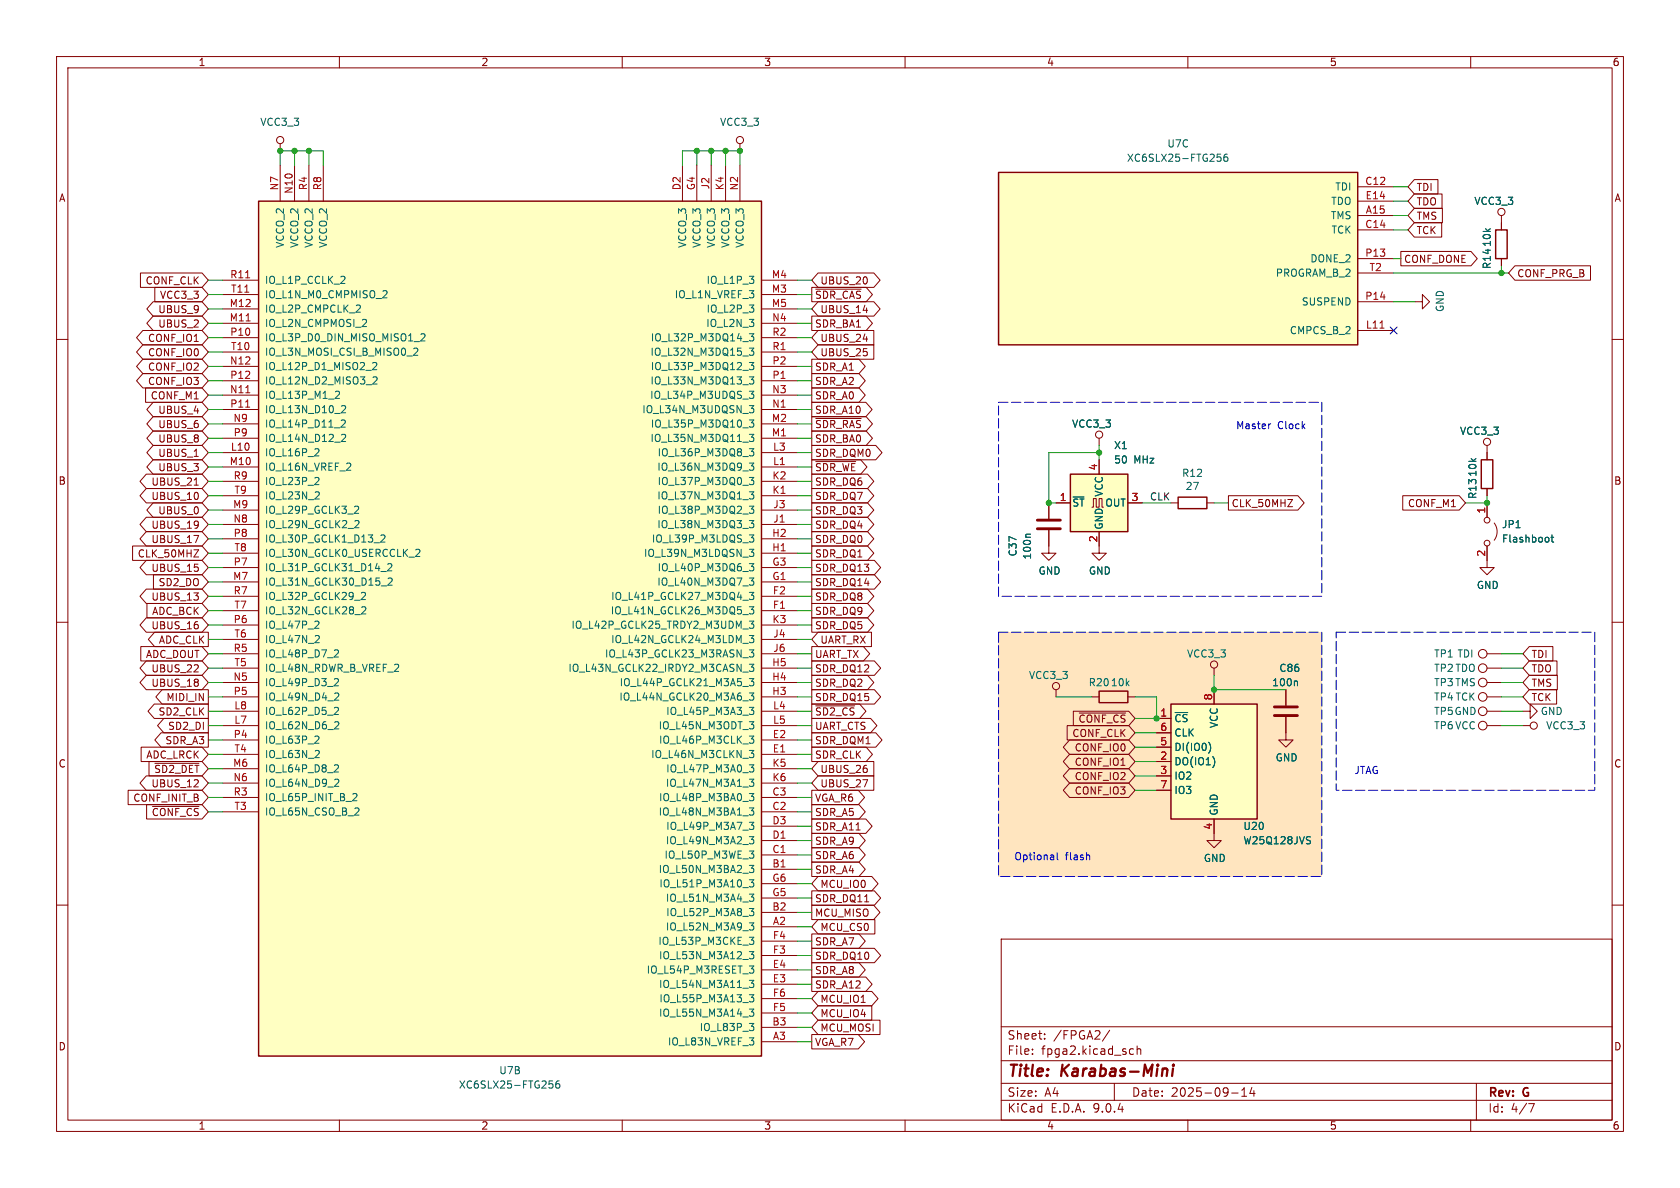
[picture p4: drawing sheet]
<svg xmlns="http://www.w3.org/2000/svg" width="297mm" height="210mm" viewBox="0 0 297 210" stroke-linecap="round" stroke-linejoin="round" font-family="sans-serif">
<g fill="none" stroke="#840000" stroke-width=".18">
<path d="M10 10h277v190h-277zM12 12h273v186h-273zM60 10v2M110 10v2M160 10v2M210 10v2M260 10v2M10 60h2M285 60h2M10 110h2M285 110h2M10 160h2"/>
<path d="M177 166h108v32h-108zM285 160h2M60 198v2M110 198v2M160 198v2M177 194.5h108M177 191.5h108M177 187.5h108M177 181.5h108M182.5 186.3v.1M182.5 185.5v.1M184.7 183.6v.1"/>
<path d="M184.7 182.8v.1M196.2 182.1l-1.3 2M197 191.5v3M199.7 186.3l.3 .1 .4-.1M200.4 185.5l-.4-.1-.3 .1M201 185.5l.2-.1 .4 .1 .1 .9M201 184.9v1.5M210 198v2M217.7 193.2h1.2M219.5 193.8h.9M219.5 192.7l.5-.4v1.5M221.3 192.2l-.3 1.1h.9"/>
<path d="M221.7 192.8v1M260 198v2M261 191.5v6.5M270.2 195.1h1l-.6 1.5"/>
</g>
<path d="M206.3 189v1.2M207.4 188.9l-.2 1.3M207.5 188.2l-.1 .2M207.5 188.2l-.2 .1 .1 .1M207.5 188.2v.1l-.1 .1" fill="none" stroke="#840000" stroke-width=".4"/>
<path d="M176.5 111.8h57.2v43.1h-57.2z" fill="#ffe5bf"/>
<g fill="none" stroke="#840000" stroke-width=".18">
<path d="M49.5 25.4v1.3M186.7 121.9v1.3"/>
<circle cx="49.5" cy="24.8" r=".63"/>
<circle cx="186.7" cy="121.3" r=".63"/>
</g>
<path d="M189.2 83.8h10.2v10.2h-10.2z" fill="#ffffc2"/>
<path d="M189.2 83.8h10.2v10.2h-10.2zM194.3 122.2h5.1v2h-5.1z" fill="none" stroke="#840000" stroke-width=".25"/>
<g fill="none" stroke="#840000" stroke-width=".18">
<path d="M185.4 93.7v4.1h1.3l-1.3 1.3-1.3-1.3h1.3M185.4 88.9v2.8M186.7 88.9h2.5M193 89.7h.3v-1.6h.5v1.6h.5v-1.6h.5v1.6h.3M194.3 94v3.8h1.3l-1.3 1.3-1.3-1.3h1.3M194.3 81.3v2.5M199.4 88.9h2.5M214.6 118.1v1.3M193 123.2h1.3M199.4 123.2h1.3M227.3 126.7v4.1h1.3l-1.3 1.3-1.2-1.3h1.2M227.3 121.9v2.8"/>
<path d="M262.9 123.2h2.5M214.6 147.3v1.3h1.3l-1.3 1.3-1.2-1.3h1.2"/>
<circle cx="214.6" cy="117.5" r=".63"/>
<circle cx="262.1" cy="123.2" r=".76"/>
</g>
<path d="M183.4 91.9h4.1M183.4 93.5h4.1M225.3 126.5h4.1M225.3 125h4.1" fill="none" stroke="#840000" stroke-width=".51"/>
<path d="M182.2 94.4h-.7l-.2 .2M229.2 120.4l.2 .2v.6" fill="none" stroke="#006464" stroke-width=".18"/>
<path d="M207 124.5h15.2v20.3h-15.2z" fill="#ffffc2"/>
<path d="M207 124.5h15.2v20.3h-15.2z" fill="none" stroke="#840000" stroke-width=".25"/>
<g fill="none" stroke="#840000" stroke-width=".18">
<path d="M194.3 77.5v1.2M204.5 127h2.5M204.5 129.5h2.5M204.5 132.1h2.5M204.5 134.6h2.5M204.5 137.2h2.5M204.5 139.7h2.5M214.6 121.9v2.6M214.6 144.8v2.5"/>
<circle cx="194.3" cy="76.8" r=".63"/>
</g>
<path d="M213.7 131.3a1.49 1.49 0 0 1 0 1.8M214.7 134.3v.8M231.2 147.9l.5 .1M231.4 148.6l.3 .2-.3 .4" fill="none" stroke="#006464" stroke-width=".18"/>
<path d="M176.5 30.5h63.5v30.5h-63.5z" fill="#ffffc2"/>
<path d="M176.5 30.5h63.5v30.5h-63.5zM264.4 40.6h2v5.1h-2zM208.3 87.9h5.1v2h-5.1zM261.9 81.3h2v5.1h-2z" fill="none" stroke="#840000" stroke-width=".25"/>
<g fill="none" stroke="#840000" stroke-width=".18">
<path d="M240 33h6.4M240 35.6h6.4M240 38.1h6.4M265.4 38.1v2.5M240 40.6h6.4M240 45.7h6.4M240 48.3h6.4M240 53.3h6.4M240 58.4h6.4M250.2 53.3h1.3v-1.2l1.2 1.2-1.2 1.3v-1.3M265.4 45.7v1.3M262.9 78.7v2.6"/>
<path d="M207 88.9h1.3M213.4 88.9h1.2M262.9 86.4v1.2"/>
<circle cx="265.4" cy="37.5" r=".63"/>
<circle cx="262.9" cy="78.1" r=".63"/>
</g>
<path d="M244 58h.7" fill="none" stroke="#a90000" stroke-width=".18"/>
<path d="M215.2 27.2h.6M215.3 27.7h.3l.3 .3-.1 .4-.5 .1M217 27.2l-.4 .1a.86 .86 0 0 0 0 1.2l.4-.1 .1-.4-.3-.3-.3 .1-.1 .2" fill="none" stroke="#006464" stroke-width=".18"/>
<path d="M45.7 35.6h88.9v151.1h-88.9z" fill="#ffffc2"/>
<path d="M45.7 35.6h88.9v151.1h-88.9z" fill="none" stroke="#840000" stroke-width=".25"/>
<g fill="none" stroke="#840000" stroke-width=".18">
<path d="M49.5 29.2v6.4M52.1 29.2v6.4M54.6 29.2v6.4M57.1 29.2v6.4M120.6 29.2v6.4M123.2 29.2v6.4M125.7 29.2v6.4M128.3 29.2v6.4M130.8 25.4v1.3M130.8 29.2v6.4M250 34.3h4.9v2.5h-4.9l-1.1-1.2zM250 36.8h5v2.6h-5l-1.1-1.3z"/>
<path d="M250 39.4h4.9v2.5h-4.9l-1.1-1.3zM250 31.7h4.2v2.6h-4.2l-1.1-1.3zM265.4 39.4v1.2M24.8 48.3h10.9l1.1 1.2-1.1 1.3h-10.9zM25.3 58.4h10.4l1.1 1.3-1.1 1.3h-10.4l-1.2-1.3zM27.1 55.9h8.6l1.1 1.3-1.1 1.2h-8.6l-1.1-1.2zM27.1 53.3h8.6l1.1 1.3-1.1 1.3h-8.6l-1.1-1.3zM27.4 50.8h8.3l1.1 1.3-1.1 1.2h-8.3zM39.4 49.5h6.3M39.4 52.1h6.3M39.4 54.6h6.3M39.4 57.2h6.3"/>
<path d="M39.4 59.7h6.3M134.6 49.5h6.4M134.6 52.1h6.4M134.6 54.6h6.4M134.6 57.2h6.4M134.6 59.7h6.4M143.5 50.8h9.6l1.1 1.3-1.1 1.2h-9.6zM143.5 55.9h9.6l1.1 1.3-1.1 1.2h-9.6zM144.2 51.1h8M144.6 53.3h9.9l1.1 1.3-1.1 1.3h-9.9l-1.1-1.3zM144.6 48.3h9.9l1.1 1.2-1.1 1.3h-9.9l-1.1-1.3zM144.6 58.4h9.9v2.6h-9.9l-1.1-1.3z"/>
<path d="M152.6 54.9h.8M152.6 59.9h.8M247.6 44.4h12.5l1.1 1.3-1.1 1.3h-12.5zM265.4 45.7v1.3M267.8 47h13.4v2.5h-13.4l-1.1-1.2zM25.3 66h10.4l1.1 1.3-1.1 1.3h-10.4l-1.2-1.3zM25.3 63.5h10.4l1.1 1.3-1.1 1.2h-10.4l-1.2-1.2zM25.3 61h10.4l1.1 1.2-1.1 1.3h-10.4l-1.2-1.3zM25.7 68.6h10l1.1 1.3-1.1 1.2h-10zM27.1 71.1h8.6l1.1 1.3-1.1 1.3h-8.6l-1.1-1.3zM27.1 78.7h8.6l1.1 1.3-1.1 1.3h-8.6l-1.1-1.3zM27.1 76.2h8.6l1.1 1.3-1.1 1.2h-8.6l-1.1-1.2z"/>
<path d="M27.1 73.7h8.6l1.1 1.2-1.1 1.3h-8.6l-1.1-1.3zM39.4 62.2h6.3M39.4 64.8h6.3M39.4 67.3h6.3M39.4 69.9h6.3M39.4 72.4h6.3M39.4 74.9h6.3M39.4 77.5h6.3M134.6 62.2h6.4M134.6 64.8h6.4M134.6 67.3h6.4M134.6 69.9h6.4"/>
<path d="M134.6 72.4h6.4M134.6 74.9h6.4M134.6 77.5h6.4M143.5 78.7h11.3l1.1 1.3-1.1 1.3h-11.3zM143.5 76.2h9.6l1.1 1.3-1.1 1.2h-9.6zM143.5 63.5h8.4l1.1 1.3-1.1 1.2h-8.4zM143.5 66h8.4l1.1 1.3-1.1 1.3h-8.4zM143.5 68.6h8.4l1.1 1.3-1.1 1.2h-8.4zM143.5 73.7h9.6l1.1 1.2-1.1 1.3h-9.6zM143.5 71.1h9.6l1.1 1.3-1.1 1.3h-9.6zM144.2 74h8M144.6 61h9.9v2.5h-9.9l-1.1-1.3z"/>
<path d="M23.4 96.5h12.3l1.1 1.3-1.1 1.3h-12.3zM25.9 99.1h9.8l1.1 1.2-1.1 1.3h-9.8l-1.2-1.3zM25.9 83.8h9.8l1.1 1.3-1.1 1.3h-9.8l-1.2-1.3zM25.9 86.4h9.8l1.1 1.2-1.1 1.3h-9.8l-1.2-1.3zM25.9 91.4h9.8l1.1 1.3-1.1 1.3h-9.8l-1.2-1.3zM25.9 94h9.8l1.1 1.3-1.1 1.2h-9.8l-1.2-1.2zM27.1 81.3h8.6l1.1 1.3-1.1 1.2h-8.6l-1.1-1.2zM27.1 88.9h8.6l1.1 1.3-1.1 1.2h-8.6l-1.1-1.2zM34.3 97.2h.8l-.8 1.3h.8M34.3 94.7h.8l-.5 1.2M34.3 80.7h.8M34.3 85.8h.8"/>
<path d="M39.4 80h6.3M39.4 82.6h6.3M39.4 85.1h6.3M39.4 87.6h6.3M39.4 90.2h6.3M39.4 92.7h6.3M39.4 95.3h6.3M39.4 97.8h6.3M134.6 80h6.4M134.6 82.6h6.4M134.6 85.1h6.4M134.6 87.6h6.4"/>
<path d="M134.6 90.2h6.4M134.6 92.7h6.4M134.6 95.3h6.4M134.6 97.8h6.4M143.5 86.4h9.9l1.1 1.2-1.1 1.3h-9.9zM143.5 81.3h8.7l1.1 1.3-1.1 1.2h-8.7zM143.5 83.8h9.9l1.1 1.3-1.1 1.3h-9.9zM143.5 91.4h9.9l1.1 1.3-1.1 1.3h-9.9zM143.5 99.1h11.1l1.1 1.2-1.1 1.3h-11.1zM143.5 88.9h9.9l1.1 1.3-1.1 1.2h-9.9zM143.5 96.5h9.9l1.1 1.3-1.1 1.3h-9.9zM143.5 94h9.9l1.1 1.3-1.1 1.2h-9.9z"/>
<path d="M144.2 81.6h7.1M185.4 88.9v2.8M185.4 93.7v2.8M186.7 88.9h2.5M194.3 81.3v2.5M194.3 94v2.5M199.4 88.9h2.5M217.2 87.6h12.3l1.1 1.3-1.1 1.3h-12.3zM227.7 88.3h.8l-.8 1.3h.8M248 87.6h10l1.1 1.3-1.1 1.3h-10zM262.9 96.5v3.8h1.3l-1.3 1.3-1.3-1.3h1.3M262.9 80v1.3"/>
<path d="M262.9 86.4v1.2M262.9 88.9v2.5M264.2 92.5a2.54 2.54 0 0 1 0 3M24.9 114.3h10.8l1.1 1.3-1.1 1.2h-10.8zM25.9 109.2h9.8l1.1 1.3-1.1 1.3h-9.8l-1.2-1.3zM25.9 116.8h9.8l1.1 1.3-1.1 1.3h-9.8l-1.2-1.3zM25.9 119.4h9.8l1.1 1.3-1.1 1.2h-9.8l-1.2-1.2zM25.9 104.1h9.8l1.1 1.3-1.1 1.3h-9.8l-1.2-1.3zM26 106.7h9.7l1.1 1.3-1.1 1.2h-9.7zM27.1 101.6h8.6l1.1 1.3-1.1 1.2h-8.6zM27.3 111.8h9.5v2.5h-9.5l-1.1-1.3zM39.4 100.3h6.3"/>
<path d="M39.4 102.9h6.3M39.4 105.4h6.3M39.4 108h6.3M39.4 110.5h6.3M39.4 113h6.3M39.4 115.6h6.3M39.4 118.1h6.3M134.6 100.3h6.4M134.6 102.9h6.4M134.6 105.4h6.4M134.6 108h6.4M134.6 110.5h6.4"/>
<path d="M134.6 113h6.4M134.6 115.6h6.4M134.6 118.1h6.4M143.5 114.3h9.1l1.2 1.3-1.2 1.2h-9.1zM143.5 119.4h9.9l1.1 1.3-1.1 1.2h-9.9zM143.5 116.8h11.1l1.1 1.3-1.1 1.3h-11.1zM143.5 101.6h11.1l1.1 1.3-1.1 1.2h-11.1zM143.5 109.2h9.9l1.1 1.3-1.1 1.3h-9.9zM143.5 106.7h9.9l1.1 1.3-1.1 1.2h-9.9zM143.5 104.1h9.9l1.1 1.3-1.1 1.3h-9.9zM144.6 111.8h9.5v2.5h-9.5l-1.1-1.3zM262.9 115.6h2.5"/>
<path d="M262.9 118.1h2.5M270.4 116.8h4.9v2.6h-4.9l-1.2-1.3zM270.4 114.3h4.1v2.5h-4.1l-1.2-1.2zM270.4 119.4h4.9v2.5h-4.9l-1.2-1.2zM22.7 139.7h13l1.1 1.3-1.1 1.2h-13zM25 132.1h10.7l1.1 1.3-1.1 1.2h-10.7zM25.9 137.2h9.8l1.1 1.2-1.1 1.3h-9.8l-1.2-1.3zM26.3 134.6h9.4l1.1 1.3-1.1 1.3h-9.4zM27.3 124.5h9.5v2.5h-9.5l-1.1-1.3zM27.4 134.9h7.8M28.5 129.5h8.3v2.6h-8.3l-1.1-1.3zM28.7 121.9h8.1v2.6h-8.1l-1.1-1.3z"/>
<path d="M29 127h7.8v2.5h-7.8l-1.1-1.2zM39.4 120.7h6.3M39.4 123.2h6.3M39.4 125.7h6.3M39.4 128.3h6.3M39.4 130.8h6.3M39.4 133.4h6.3M39.4 135.9h6.3M39.4 138.4h6.3M134.6 120.7h6.4M134.6 123.2h6.4M134.6 125.7h6.4"/>
<path d="M134.6 128.3h6.4M134.6 130.8h6.4M134.6 133.4h6.4M134.6 135.9h6.4M134.6 138.4h6.4M143.5 124.5h8.5l1.1 1.2-1.1 1.3h-8.5zM143.5 132.1h9.6l1.1 1.3-1.1 1.2h-9.6zM143.5 121.9h11.1l1.1 1.3-1.1 1.3h-11.1zM143.5 127h10.4l1.1 1.3-1.1 1.2h-10.4zM143.5 139.7h8.2l1.1 1.3-1.1 1.2h-8.2zM143.5 129.5h11.3l1.1 1.3-1.1 1.3h-11.3zM144.2 124.8h6.9"/>
<path d="M144.6 134.6h9.9v2.6h-9.9l-1.1-1.3zM144.6 137.2h9.9v2.5h-9.9l-1.1-1.3zM152.5 137.8h.9l-.6 1.3M188.7 128.3h10.8l1.2 1.2-1.2 1.3h-10.8zM189.1 135.9h10.4l1.2 1.3-1.2 1.2h-10.4l-1.1-1.2zM189.1 133.3h10.4l1.2 1.3-1.2 1.3h-10.4l-1.1-1.3zM189.1 130.8h10.4l1.2 1.3-1.2 1.3h-10.4l-1.1-1.3zM189.1 138.4h10.4l1.2 1.3-1.2 1.3h-10.4l-1.1-1.3zM189.7 125.7h9.8l1.2 1.3-1.2 1.3h-9.8zM190.8 126h8.2M204.5 127h2.5M204.5 129.5h2.5"/>
<path d="M204.5 132.1h2.5M204.5 134.6h2.5M204.5 137.2h2.5M204.5 139.7h2.5M214.6 121.9v2.6M227.3 121.9v2.8M227.3 126.7v2.8M262.9 120.7h2.5M262.9 125.7h2.5M262.9 128.3h2.5M269.2 125.7h1.3v-1.2l1.3 1.2-1.3 1.3v-1.3M269.2 128.3h1.3"/>
<path d="M270.4 121.9h4.8v2.6h-4.8l-1.2-1.3zM25.9 142.2h9.8l1.1 1.3-1.1 1.3h-9.8zM27 142.6h8.2M39.4 141h6.3M39.4 143.5h6.3M134.6 141h6.4M134.6 143.5h6.4M134.6 146.1h6.4M134.6 148.6h6.4M134.6 151.1h6.4M134.6 153.7h6.4M134.6 156.2h6.4"/>
<path d="M134.6 158.8h6.4M143.5 157.5h11.1l1.1 1.3-1.1 1.2h-11.1zM143.5 149.9h8.4l1.1 1.2-1.1 1.3h-8.4zM143.5 152.4h8.4l1.1 1.3-1.1 1.2h-8.4zM143.5 142.2h8.4l1.1 1.3-1.1 1.3h-8.4zM143.5 147.3h8.4l1.1 1.3-1.1 1.3h-8.4zM143.5 144.8h9.6l1.1 1.3-1.1 1.2h-9.6zM144.6 154.9h9.5l1.1 1.3-1.1 1.3h-9.5l-1.1-1.3zM214.6 144.8v2.5M134.6 161.3h6.4M134.6 163.8h6.4M134.6 166.4h6.4"/>
<path d="M134.6 168.9h6.4M134.6 171.5h6.4M134.6 174h6.4M134.6 176.5h6.4M134.6 179.1h6.4M143.5 170.2h8.4l1.1 1.3-1.1 1.2h-8.4zM143.5 172.7h9.6l1.1 1.3-1.1 1.3h-9.6zM143.5 167.6h11.1l1.1 1.3-1.1 1.3h-11.1zM143.5 165.1h8.4l1.1 1.3-1.1 1.2h-8.4zM143.5 160h11l1.1 1.3-1.1 1.3h-11zM144.6 175.3h9.5l1.1 1.2-1.1 1.3h-9.5l-1.1-1.3zM144.6 177.8h9.5v2.5h-9.5l-1.1-1.2z"/>
<path d="M144.6 162.6h10.1v2.5h-10.1l-1.1-1.3zM134.6 181.6h6.4M134.6 184.2h6.4M143.5 182.9h8.2l1.1 1.3-1.1 1.2h-8.2zM144.6 180.3h11v2.6h-11l-1.1-1.3z"/>
<circle cx="130.8" cy="24.8" r=".63"/>
<circle cx="262.9" cy="96" r=".51"/>
<circle cx="262.9" cy="91.9" r=".51"/>
<circle cx="262.1" cy="115.6" r=".76"/>
<circle cx="262.1" cy="118.1" r=".76"/>
<circle cx="262.1" cy="120.6" r=".76"/>
<circle cx="262.1" cy="128.3" r=".76"/>
<circle cx="262.1" cy="125.7" r=".76"/>
<circle cx="271.1" cy="128.3" r=".63"/>
</g>
<g fill="none" stroke="#006464" stroke-width=".18">
<path d="M60.2 50.1h.8M60.9 49v.4M63.5 53.9l.2 .3-.1 .3-.7 .7h.8M64 57.7h.8M64.7 56.6v.4M68.2 51.4l.2 .2v.3l-.8 .7h.8M74.5 59.1l.4-.1 .2 .4-.7 .9h.7M132.5 59h.8l-.5 .5 .4 .1v.5l-.2 .2-.5-.2M56.1 79.3l.3 .3-.1 .3-.7 .7h.8M59.5 69.2h.4l.1 .3-.8 .9h.8M60.4 74.3l.4-.1 .2 .4-.7 .9h.7M60.4 71.8l.5-.1 .2 .4-.8 .9h.8"/>
<path d="M60.4 76.8h.5l.2 .3-.8 .9h.8M65.9 64.1h.5l.2 .3-.8 .9h.8M66 66.7l.4-.1 .3 .4-.8 .9h.8M73.3 61.5l.4 .1 .2 .3-.8 .9h.8M132.5 61.5h.8l-.5 .5 .4 .1v.6l-.2 .1-.5-.1M132.5 64.1h.8l-.5 .5 .4 .1v.5l-.2 .1-.5-.1M132.5 66.6h.8l-.5 .5 .4 .1v.6l-.2 .1-.5-.1M132.5 69.2h.8l-.5 .4 .4 .2 .1 .4-.3 .2h-.3M132.5 71.7h.8l-.5 .5 .4 .1 .1 .4-.3 .3h-.3M132.5 74.2h.8l-.5 .5 .4 .1v.6l-.2 .1-.5-.1M132.5 76.8h.8l-.5 .5 .4 .1v.5l-.2 .1h-.5M132.5 79.3h.8l-.5 .5 .4 .1 .1 .4-.3 .3h-.3"/>
<path d="M56.1 84.4l.3 .2-.1 .3-.7 .8h.8M56.2 86.9l.3 .3-.1 .3-.7 .7h.8M61.2 83.1h.8M62 82v.4M62.9 89.5h.4l.1 .3-.8 .9h.8M62.9 92l.4 .1 .2 .3-.8 .9h.8M67.3 94.7l.5-.1 .3 .3-.8 .9h.8M68.5 99.8l.5-.2 .3 .4-.8 .9h.8M73.7 97.1l.4 .1 .1 .3-.8 .9h.8M132.5 81.9h.8l-.5 .4 .4 .2 .1 .4-.3 .2h-.3M132.5 84.4h.8l-.5 .5 .4 .1 .1 .4-.3 .3h-.3M132.5 86.9h.8l-.5 .5 .4 .1 .1 .5-.3 .2h-.3"/>
<path d="M132.5 89.5h.8l-.5 .5 .4 .1 .1 .4-.3 .2h-.3M132.5 92h.8l-.5 .5 .4 .1 .1 .4-.3 .3h-.3M132.5 94.6h.8l-.5 .4 .4 .2 .1 .4-.3 .2h-.3M132.5 97.1h.8l-.5 .5 .4 .1 .1 .4-.3 .3h-.3M132.5 99.6h.8l-.5 .5 .4 .1 .1 .5-.3 .2h-.3M182.2 94.4h-.7l-.2 .2M273.8 95.1v.6M274.2 95h.5M274.4 94.6v1l.3 .2M56.1 109.8l.3 .2-.1 .3-.7 .8h.8M56.2 112.3l.3 .3-.1 .3-.7 .7h.8M59.3 114.9h.4l.1 .3-.7 .9h.7"/>
<path d="M59.3 120h.4l.1 .3-.7 .9h.7M64 104.8l.4-.1 .2 .4-.8 .9h.8M64 107.3h.4l.3 .3-.8 .9h.8M67.3 101h1M67.4 103.6h1M68.6 102.3l.5-.1 .2 .3-.8 .9h.8M131.3 106.1h1M132.5 102.2h.8l-.5 .5 .4 .1 .1 .4-.3 .2h-.3M132.5 104.7h.8l-.5 .5 .4 .1v.6l-.2 .1-.5-.1M132.5 107.3h.8l-.5 .4 .4 .2v.5l-.2 .1-.5-.1M132.5 109.8h.8l-.5 .5 .4 .1v.5l-.2 .2-.5-.2M132.5 112.3h.8l-.5 .5 .4 .1v.6l-.2 .1-.5-.1"/>
<path d="M132.5 114.9h.8l-.5 .5 .4 .1v.5l-.2 .1-.5-.1M132.5 120h.8l-.5 .4 .4 .2v.5l-.2 .1-.5-.1M132.5 117.4h.8l-.5 .5 .4 .1v.6l-.2 .1-.5-.1M56.1 130.1l.3 .3-.1 .3-.7 .7h.8M56.2 132.7l.3 .2-.1 .3-.7 .7h.8M59.3 125l.4 .1 .1 .3-.7 .9h.7M59.3 135.2l.4 .1 .1 .3-.7 .9h.7M59.4 122.5l.4 .1 .1 .3-.8 .9h.8M59.4 127.6h.4l.1 .3-.8 .9h.8M59.4 137.7l.4 .1 .1 .3-.8 .9h.8M132.5 122.5h.8l-.5 .5 .4 .1v.5l-.2 .2-.5-.2M132.5 125h.8l-.5 .5 .4 .1 .1 .5-.3 .2h-.3"/>
<path d="M132.5 127.6h.8l-.5 .5M132.5 130.1h.8l-.5 .5 .4 .1 .1 .4-.3 .3h-.3M132.5 132.7h.8l-.5 .4 .4 .2 .1 .4-.3 .2h-.3M132.5 135.2h.8l-.5 .5 .4 .1 .1 .4-.3 .3h-.3M132.5 137.7h.8l-.5 .5 .4 .1 .1 .5-.3 .2h-.3M133 128.1l.3 .2v.3l-.3 .2M213.7 131.3a1.49 1.49 0 0 1 0 1.8M214.7 134.3v.8M229.2 120.4l.2 .2v.6M62.6 140.3h.4l.1 .3-.8 .9h.8M63.2 142.8l.3 .3-.1 .3-.7 .7h.8M132.5 155.5h.8l-.5 .5 .4 .1v.6l-.2 .1-.5-.1"/>
<path d="M132.5 140.3h.8l-.5 .5 .4 .1 .1 .4-.3 .2h-.3M132.5 142.8h.8l-.5 .5 .4 .1 .1 .4-.3 .3h-.3M132.5 145.4h.8l-.5 .4 .4 .2 .1 .4-.3 .2h-.3M132.5 147.9h.8l-.5 .5 .4 .1 .1 .4-.3 .3h-.3M132.5 153h.8l-.5 .5 .4 .1 .1 .4-.3 .2h-.3M132.5 158.1h.8l-.5 .4 .4 .2 .1 .4-.3 .2h-.3M132.5 150.4h.8l-.5 .5M133.1 151l.2 .2-.2 .4M231.2 147.9l.5 .1M231.4 148.6l.3 .2-.3 .4M132.5 160.6h.8l-.5 .5 .4 .1 .1 .4-.3 .3h-.3M132.5 163.1h.8l-.5 .5 .4 .1 .1 .5-.3 .2h-.3"/>
<path d="M132.5 165.7h.8l-.5 .5 .4 .1 .1 .4-.3 .2h-.3M132.5 168.2h.8l-.5 .5 .4 .1v.6l-.2 .1-.5-.1M132.5 173.3h.8l-.5 .5 .4 .1v.5l-.2 .2-.5-.1M132.5 175.8h.8l-.5 .5 .4 .1v.6l-.2 .1-.5-.1M132.5 178.4h.8l-.5 .5 .4 .1v.5l-.2 .1h-.5M132.5 170.8h.8l-.5 .4M133 171.2l.3 .3v.3l-.3 .2M97.1 191.1h.6M97.2 191.6h.3l.3 .2-.1 .4-.5 .1M98.8 191.1h-.3a.86 .86 0 0 0 0 1.2l.4-.1 .1-.4-.3-.2h-.3l-.2 .2M132.5 180.9h.8l-.5 .5M133 181.4l.3 .2v.3l-.3 .3"/>
</g>
<path d="M43.4 49.1h.7M43.5 56.7h.7M43.4 72h.7M43.5 69.4h.7" fill="none" stroke="#a90000" stroke-width=".18"/>
<g fill="none" stroke="#009600" stroke-width=".18">
<path d="M49.5 29.2v-2.5h7.6v2.5M52.1 26.7v2.5M54.6 26.7v2.5M120.6 29.2v-2.5h10.2v2.5M123.2 26.7v2.5M125.7 26.7v2.5M128.3 26.7v2.5M246.4 38.1h2.5M246.4 35.6h2.5M246.4 33h2.5M36.8 52.1h2.6M36.8 54.6h2.6"/>
<path d="M36.8 57.2h2.6M36.8 49.5h2.6M36.8 59.7h2.6M141 52.1h2.5M141 54.6h2.5M141 57.2h2.5M141 49.5h2.5M141 59.7h2.5M246.4 48.3h20.3M246.4 45.7h1.2M246.4 53.3h3.8M246.4 40.6h2.5"/>
<path d="M265.4 47v1.3M36.8 72.4h2.6M36.8 62.2h2.6M36.8 69.9h2.6M36.8 74.9h2.6M36.8 64.8h2.6M36.8 77.5h2.6M36.8 67.3h2.6M141 72.4h2.5M141 62.2h2.5M141 69.9h2.5M141 74.9h2.5"/>
<path d="M141 64.8h2.5M141 77.5h2.5M141 67.3h2.5M194.3 78.7v2.6M36.8 90.2h2.6M36.8 80h2.6M36.8 82.6h2.6M36.8 85.1h2.6M36.8 87.6h2.6M36.8 95.3h2.6M36.8 97.8h2.6M36.8 92.7h2.6"/>
<path d="M141 90.2h2.5M141 80h2.5M141 82.6h2.5M141 85.1h2.5M141 87.6h2.5M141 95.3h2.5M141 97.8h2.5M141 92.7h2.5M194.3 80h-8.9v8.9h1.3M201.9 88.9h5.1M214.6 88.9h2.6M262.9 87.6v1.3h-3.8"/>
<path d="M36.8 100.3h2.6M36.8 115.6h2.6M36.8 118.1h2.6M36.8 108h2.6M36.8 113h2.6M36.8 105.4h2.6M36.8 110.5h2.6M36.8 102.9h2.6M141 100.3h2.5M141 115.6h2.5M141 118.1h2.5M141 108h2.5"/>
<path d="M141 113h2.5M141 105.4h2.5M141 110.5h2.5M141 102.9h2.5M214.6 119.4v2.5h12.7M265.4 115.6h3.8M265.4 118.1h3.8M36.8 123.2h2.6M36.8 120.7h2.6M36.8 130.8h2.6M36.8 128.3h2.6M36.8 125.7h2.6"/>
<path d="M36.8 133.4h2.6M36.8 138.4h2.6M36.8 135.9h2.6M141 123.2h2.5M141 120.7h2.5M141 130.8h2.5M141 128.3h2.5M141 125.7h2.5M141 133.4h2.5M141 138.4h2.5M141 135.9h2.5M186.7 123.2h6.3"/>
<path d="M200.7 123.2h3.8v3.8h-3.8M200.7 139.7h3.8M200.7 134.6h3.8M200.7 137.2h3.8M200.7 129.5h3.8M200.7 132.1h3.8M265.4 123.2h3.8M265.4 120.7h3.8M265.4 128.3h3.8M265.4 125.7h3.8M36.8 141h2.6M36.8 143.5h2.6"/>
<path d="M141 141h2.5M141 146.1h2.5M141 143.5h2.5M141 151.1h2.5M141 148.6h2.5M141 158.8h2.5M141 156.2h2.5M141 153.7h2.5M141 161.3h2.5M141 174h2.5M141 171.5h2.5M141 166.4h2.5"/>
<path d="M141 168.9h2.5M141 176.5h2.5M141 163.8h2.5M141 179.1h2.5M141 181.6h2.5M141 184.2h2.5"/>
</g>
<path d="M245.8 57.8l1.2 1.2M247 57.8l-1.2 1.2" fill="none" stroke="#000084" stroke-width=".18"/>
<path d="M224.6 74.9l-.2 .1M186.9 150.7v1.1l.2 .2M192.5 151.1l.1 .2v.7" fill="none" stroke="#0000c2" stroke-width=".18"/>
<path d="M176.5 71.1h57.2v34.3h-57.2zM176.5 111.8h57.2v43.1h-57.2zM236.2 111.8h45.7v27.9h-45.7z" fill="none" stroke="#0000c2" stroke-width=".18" stroke-dasharray="1.7 .6"/>
<g fill="#009600" stroke="#009600" stroke-width=".18">
<circle cx="128.3" cy="26.7" r=".46"/>
<circle cx="130.8" cy="26.7" r=".46"/>
<circle cx="123.2" cy="26.7" r=".46"/>
<circle cx="125.7" cy="26.7" r=".46"/>
<circle cx="52.1" cy="26.7" r=".46"/>
<circle cx="54.6" cy="26.7" r=".46"/>
<circle cx="49.5" cy="26.7" r=".46"/>
<circle cx="265.4" cy="48.3" r=".46"/>
<circle cx="262.9" cy="88.9" r=".46"/>
<circle cx="194.3" cy="80" r=".46"/>
<circle cx="204.5" cy="127" r=".46"/>
<circle cx="214.6" cy="121.9" r=".46"/>
<circle cx="185.4" cy="88.9" r=".46"/>
</g>
<g font-size="2.8" fill="#840000">
<text x="178" y="190.9">Title:</text>
<text x="187.7" y="190.9">Karabas-Mini</text>
</g>
<g font-size="2.1" fill="#840000">
<text x="178" y="184">Sheet:</text>
<text x="186.2" y="184">/FPGA2/</text>
<text x="178" y="186.7">File:</text>
<text x="184.1" y="186.7">fpga2.kicad_sch</text>
<text x="178" y="196.9">KiCad</text>
<text x="178" y="194.1">Size:</text>
<text x="184.7" y="194.1">A4</text>
<text x="185.7" y="196.9">E.D.A.</text>
<text x="193.3" y="196.9">9.0.4</text>
<text x="200" y="194.1">Date:</text>
<text x="207" y="194.1">2025-09-14</text>
<text x="263" y="194.3">Rev:</text>
<text x="263" y="196.9">Id:</text>
<text x="267.1" y="196.9">4/7</text>
<text x="269.4" y="194.3">G</text>
</g>
<g font-size="1.8" fill="#840000">
<text x="35" y="11.9">1</text>
<text x="85" y="11.9">2</text>
<text x="135" y="11.9">3</text>
<text x="185" y="11.9">4</text>
<text x="235" y="11.9">5</text>
<text x="285" y="11.9">6</text>
<text x="10.3" y="35.9">A</text>
<text x="250.3" y="34">TDI</text>
<text x="285.3" y="35.9">A</text>
<text x="250.3" y="36.5">TDO</text>
<text x="250.3" y="39.1">TMS</text>
<text x="250.3" y="41.6">TCK</text>
<text x="248.1" y="46.7">CONF_DONE</text>
<text x="25.6" y="50.5">CONF_CLK</text>
<text x="28.2" y="53">VCC3_3</text>
<text x="144" y="53">~{SDR_CAS}</text>
<text x="144.9" y="50.5">UBUS_20</text>
<text x="268.1" y="49.2">CONF_PRG_B</text>
<text x="27.9" y="58.1">UBUS_2</text>
<text x="27.9" y="55.6">UBUS_9</text>
<text x="144" y="58.1">SDR_BA1</text>
<text x="144.9" y="55.6">UBUS_14</text>
<text x="26.1" y="65.7">CONF_IO2</text>
<text x="26.1" y="63.2">CONF_IO0</text>
<text x="26.1" y="60.6">CONF_IO1</text>
<text x="144" y="65.7">SDR_A1</text>
<text x="144.9" y="63.2">UBUS_25</text>
<text x="144.9" y="60.6">UBUS_24</text>
<text x="26.1" y="68.3">CONF_IO3</text>
<text x="26.5" y="70.8">CONF_M1</text>
<text x="144" y="68.3">SDR_A2</text>
<text x="144" y="70.8">SDR_A0</text>
<text x="27.9" y="73.3">UBUS_4</text>
<text x="27.9" y="75.9">UBUS_6</text>
<text x="144" y="75.9">~{SDR_RAS}</text>
<text x="144" y="73.3">SDR_A10</text>
<text x="27.9" y="83.5">UBUS_3</text>
<text x="27.9" y="81">UBUS_1</text>
<text x="27.9" y="78.4">UBUS_8</text>
<text x="144" y="81">SDR_DQM0</text>
<text x="144" y="83.5">~{SDR_WE}</text>
<text x="144" y="78.4">SDR_BA0</text>
<text x="10.3" y="85.9">B</text>
<text x="26.7" y="86">UBUS_21</text>
<text x="26.7" y="88.6">UBUS_10</text>
<text x="144" y="88.6">SDR_DQ7</text>
<text x="144" y="86">SDR_DQ6</text>
<text x="217.6" y="89.9">CLK_50MHZ</text>
<text x="248.8" y="89.9">CONF_M1</text>
<text x="285.3" y="85.9">B</text>
<text x="26.7" y="93.7">UBUS_19</text>
<text x="27.9" y="91.1">UBUS_0</text>
<text x="144" y="93.7">SDR_DQ4</text>
<text x="144" y="91.1">SDR_DQ3</text>
<text x="24.3" y="98.7">CLK_50MHZ</text>
<text x="26.7" y="101.3">UBUS_15</text>
<text x="26.7" y="96.2">UBUS_17</text>
<text x="144" y="101.3">SDR_DQ13</text>
<text x="144" y="98.7">SDR_DQ1</text>
<text x="144" y="96.2">SDR_DQ0</text>
<text x="26.7" y="106.4">UBUS_13</text>
<text x="27.9" y="103.8">SD2_DO</text>
<text x="144" y="103.8">SDR_DQ14</text>
<text x="144" y="106.4">SDR_DQ8</text>
<text x="26.7" y="111.4">UBUS_16</text>
<text x="26.8" y="108.9">ADC_BCK</text>
<text x="28" y="114">ADC_CLK</text>
<text x="144" y="111.4">SDR_DQ5</text>
<text x="144" y="108.9">SDR_DQ9</text>
<text x="144.9" y="114">UART_RX</text>
<text x="25.7" y="116.5">ADC_DOUT</text>
<text x="26.7" y="119.1">UBUS_22</text>
<text x="144" y="116.5">UART_TX</text>
<text x="144" y="119.1">SDR_DQ12</text>
<text x="270.7" y="119.1">TDO</text>
<text x="270.7" y="116.5">TDI</text>
<text x="26.7" y="121.6">UBUS_18</text>
<text x="29.3" y="124.1">MIDI_IN</text>
<text x="144" y="121.6">SDR_DQ2</text>
<text x="144" y="124.1">SDR_DQ15</text>
<text x="270.7" y="124.1">TCK</text>
<text x="270.7" y="121.6">TMS</text>
<text x="27.9" y="126.7">SD2_CLK</text>
<text x="29.1" y="131.8">SDR_A3</text>
<text x="29.6" y="129.2">SD2_DI</text>
<text x="144" y="126.7">~{SD2_CS}</text>
<text x="144" y="129.2">UART_CTS</text>
<text x="144" y="131.8">SDR_DQM1</text>
<text x="189.5" y="130.5">CONF_CLK</text>
<text x="190.6" y="128">~{CONF_CS}</text>
<text x="10.3" y="135.9">C</text>
<text x="25.8" y="134.3">ADC_LRCK</text>
<text x="27.2" y="136.8">~{SD2_DET}</text>
<text x="144" y="134.3">SDR_CLK</text>
<text x="144.9" y="136.8">UBUS_26</text>
<text x="189.9" y="135.6">CONF_IO1</text>
<text x="189.9" y="133">CONF_IO0</text>
<text x="285.3" y="135.9">C</text>
<text x="23.5" y="141.9">CONF_INIT_B</text>
<text x="26.7" y="139.4">UBUS_12</text>
<text x="144" y="141.9">VGA_R6</text>
<text x="144.9" y="139.4">UBUS_27</text>
<text x="189.9" y="138.1">CONF_IO2</text>
<text x="189.9" y="140.7">CONF_IO3</text>
<text x="26.7" y="144.5">~{CONF_CS}</text>
<text x="144" y="144.5">SDR_A5</text>
<text x="144" y="149.5">SDR_A9</text>
<text x="144" y="147">SDR_A11</text>
<text x="144" y="152.1">SDR_A6</text>
<text x="144" y="154.6">SDR_A4</text>
<text x="144" y="159.7">SDR_DQ11</text>
<text x="144.9" y="157.2">MCU_IO0</text>
<text x="144" y="167.3">SDR_A7</text>
<text x="144" y="162.2">MCU_MISO</text>
<text x="144.9" y="164.8">MCU_CS0</text>
<text x="144" y="172.4">SDR_A8</text>
<text x="144" y="169.9">SDR_DQ10</text>
<text x="144" y="174.9">SDR_A12</text>
<text x="144.9" y="177.5">MCU_IO1</text>
<text x="10.3" y="185.9">D</text>
<text x="144" y="185.1">VGA_R7</text>
<text x="144.9" y="180">MCU_IO4</text>
<text x="144.9" y="182.6">MCU_MOSI</text>
<text x="285.3" y="185.9">D</text>
<text x="35" y="199.9">1</text>
<text x="85" y="199.9">2</text>
<text x="135" y="199.9">3</text>
<text x="185" y="199.9">4</text>
<text x="235" y="199.9">5</text>
<text x="285" y="199.9">6</text>
</g>
<g font-size="1.8" fill="#006464">
<text x="45.9" y="22.5">VCC3_3</text>
<text x="127.2" y="22.5">VCC3_3</text>
<text x="199.1" y="28.8">XC6SLX25-FTG256</text>
<text x="206.3" y="26.3">U7C</text>
<text x="236" y="33.9">TDI</text>
<text x="235.2" y="39">TMS</text>
<text x="235.2" y="36.4">TDO</text>
<text x="235.3" y="41.5">TCK</text>
<text x="260.6" y="36.4">VCC3_3</text>
<text x="50.4" y="43.9" transform="rotate(-90 50.4 43.9)">VCCO_2</text>
<text x="52.9" y="43.9" transform="rotate(-90 52.9 43.9)">VCCO_2</text>
<text x="55.5" y="43.9" transform="rotate(-90 55.5 43.9)">VCCO_2</text>
<text x="58" y="43.9" transform="rotate(-90 58 43.9)">VCCO_2</text>
<text x="121.5" y="43.9" transform="rotate(-90 121.5 43.9)">VCCO_3</text>
<text x="124.1" y="43.9" transform="rotate(-90 124.1 43.9)">VCCO_3</text>
<text x="126.6" y="43.9" transform="rotate(-90 126.6 43.9)">VCCO_3</text>
<text x="129.1" y="43.9" transform="rotate(-90 129.1 43.9)">VCCO_3</text>
<text x="131.7" y="43.9" transform="rotate(-90 131.7 43.9)">VCCO_3</text>
<text x="231.6" y="46.6">DONE_2</text>
<text x="263.8" y="47.7" transform="rotate(-90 263.8 47.7)">R14</text>
<text x="263.8" y="43.7" transform="rotate(-90 263.8 43.7)">10k</text>
<text x="46.7" y="50.4">IO_L1P_CCLK_2</text>
<text x="46.7" y="52.9">IO_L1N_M0_CMPMISO_2</text>
<text x="119.2" y="52.9">IO_L1N_VREF_3</text>
<text x="124.8" y="50.4">IO_L1P_3</text>
<text x="225.4" y="49.1">PROGRAM_B_2</text>
<text x="46.7" y="55.5">IO_L2P_CMPCLK_2</text>
<text x="46.7" y="58">IO_L2N_CMPMOSI_2</text>
<text x="124.8" y="58">IO_L2N_3</text>
<text x="124.8" y="55.5">IO_L2P_3</text>
<text x="227.9" y="59.3">CMPCS_B_2</text>
<text x="230" y="54.2">SUSPEND</text>
<text x="255.4" y="55.2" transform="rotate(-90 255.4 55.2)">GND</text>
<text x="46.7" y="60.6">IO_L3P_D0_DIN_MISO_MISO1_2</text>
<text x="46.7" y="63.1">IO_L3N_MOSI_CSI_B_MISO0_2</text>
<text x="46.7" y="65.6">IO_L12P_D1_MISO2_2</text>
<text x="114.9" y="63.1">IO_L32N_M3DQ15_3</text>
<text x="115" y="60.6">IO_L32P_M3DQ14_3</text>
<text x="115" y="65.6">IO_L33P_M3DQ12_3</text>
<text x="46.7" y="68.2">IO_L12N_D2_MISO3_2</text>
<text x="46.7" y="70.7">IO_L13P_M1_2</text>
<text x="114.8" y="70.7">IO_L34P_M3UDQS_3</text>
<text x="114.9" y="68.2">IO_L33N_M3DQ13_3</text>
<text x="46.7" y="73.3">IO_L13N_D10_2</text>
<text x="46.7" y="75.8">IO_L14P_D11_2</text>
<text x="113.4" y="73.3">IO_L34N_M3UDQSN_3</text>
<text x="115" y="75.8">IO_L35P_M3DQ10_3</text>
<text x="189.4" y="75.8">VCC3_3</text>
<text x="258" y="77.1">VCC3_3</text>
<text x="46.7" y="78.3">IO_L14N_D12_2</text>
<text x="46.7" y="80.9">IO_L16P_2</text>
<text x="46.7" y="83.4">IO_L16N_VREF_2</text>
<text x="114.9" y="78.3">IO_L35N_M3DQ11_3</text>
<text x="116.1" y="83.4">IO_L36N_M3DQ9_3</text>
<text x="116.2" y="80.9">IO_L36P_M3DQ8_3</text>
<text x="196.9" y="79.6">X1</text>
<text x="196.9" y="82.1">50</text>
<text x="200.4" y="82.1">MHz</text>
<text x="46.7" y="86">IO_L23P_2</text>
<text x="46.7" y="88.5">IO_L23N_2</text>
<text x="116.1" y="88.5">IO_L37N_M3DQ1_3</text>
<text x="116.2" y="86">IO_L37P_M3DQ0_3</text>
<text x="189.5" y="89.8">~{ST}</text>
<text x="195.2" y="87.9" transform="rotate(-90 195.2 87.9)">VCC</text>
<text x="195.3" y="89.8">OUT</text>
<text x="208.9" y="84.5">R12</text>
<text x="209.5" y="86.8">27</text>
<text x="261.2" y="88.3" transform="rotate(-90 261.2 88.3)">R13</text>
<text x="261.2" y="84.4" transform="rotate(-90 261.2 84.4)">10k</text>
<text x="46.7" y="91">IO_L29P_GCLK3_2</text>
<text x="46.7" y="93.6">IO_L29N_GCLK2_2</text>
<text x="116.1" y="93.6">IO_L38N_M3DQ3_3</text>
<text x="116.2" y="91">IO_L38P_M3DQ2_3</text>
<text x="195.2" y="93.7" transform="rotate(-90 195.2 93.7)">GND</text>
<text x="265.4" y="93.6">JP1</text>
<text x="46.7" y="96.1">IO_L30P_GCLK1_D13_2</text>
<text x="46.7" y="98.7">IO_L30N_GCLK0_USERCCLK_2</text>
<text x="46.7" y="101.2">IO_L31P_GCLK31_D14_2</text>
<text x="113.7" y="98.7">IO_L39N_M3LDQSN_3</text>
<text x="115.1" y="96.1">IO_L39P_M3LDQS_3</text>
<text x="116.2" y="101.2">IO_L40P_M3DQ6_3</text>
<text x="179.9" y="98.5" transform="rotate(-90 179.9 98.5)">C37</text>
<text x="182.5" y="99" transform="rotate(-90 182.5 99)">100n</text>
<text x="183.5" y="101.8">GND</text>
<text x="192.4" y="101.8">GND</text>
<text x="265.4" y="96.1">Flashboot</text>
<text x="46.7" y="103.7">IO_L31N_GCLK30_D15_2</text>
<text x="46.7" y="106.3">IO_L32P_GCLK29_2</text>
<text x="107.9" y="106.3">IO_L41P_GCLK27_M3DQ4_3</text>
<text x="116.1" y="103.7">IO_L40N_M3DQ7_3</text>
<text x="261" y="104.3">GND</text>
<text x="46.7" y="108.8">IO_L32N_GCLK28_2</text>
<text x="46.7" y="111.4">IO_L47P_2</text>
<text x="46.7" y="113.9">IO_L47N_2</text>
<text x="100.9" y="111.4">IO_L42P_GCLK25_TRDY2_M3UDM_3</text>
<text x="107.9" y="108.8">IO_L41N_GCLK26_M3DQ5_3</text>
<text x="107.9" y="113.9">IO_L42N_GCLK24_M3LDM_3</text>
<text x="46.7" y="116.4">IO_L48P_D7_2</text>
<text x="46.7" y="119">IO_L48N_RDWR_B_VREF_2</text>
<text x="100.4" y="119">IO_L43N_GCLK22_IRDY2_M3CASN_3</text>
<text x="106.9" y="116.4">IO_L43P_GCLK23_M3RASN_3</text>
<text x="209.8" y="116.4">VCC3_3</text>
<text x="226.1" y="119">C86</text>
<text x="253.4" y="119">TP2 TDO</text>
<text x="253.4" y="116.4">TP1 TDI</text>
<text x="46.7" y="121.5">IO_L49P_D3_2</text>
<text x="46.7" y="124.1">IO_L49N_D4_2</text>
<text x="109.4" y="124.1">IO_L44N_GCLK20_M3A6_3</text>
<text x="109.5" y="121.5">IO_L44P_GCLK21_M3A5_3</text>
<text x="181.8" y="120.2">VCC3_3</text>
<text x="192.4" y="121.5">R20</text>
<text x="196.3" y="121.5">10k</text>
<text x="224.8" y="121.5">100n</text>
<text x="253.4" y="124.1">TP4 TCK</text>
<text x="253.4" y="121.5">TP3 TMS</text>
<text x="46.7" y="126.6">IO_L62P_D5_2</text>
<text x="46.7" y="129.1">IO_L62N_D6_2</text>
<text x="46.7" y="131.7">IO_L63P_2</text>
<text x="116.3" y="129.1">IO_L45N_M3ODT_3</text>
<text x="116.4" y="131.7">IO_L46P_M3CLK_3</text>
<text x="117.7" y="126.6">IO_L45P_M3A3_3</text>
<text x="207.5" y="127.9">~{CS}</text>
<text x="207.5" y="130.4">CLK</text>
<text x="215.5" y="128.8" transform="rotate(-90 215.5 128.8)">VCC</text>
<text x="253.4" y="126.6">TP5 GND</text>
<text x="253.4" y="129.1">TP6 VCC</text>
<text x="272.3" y="126.6">GND</text>
<text x="273.3" y="129.1">VCC3_3</text>
<text x="46.7" y="134.2">IO_L63N_2</text>
<text x="46.7" y="136.8">IO_L64P_D8_2</text>
<text x="115" y="134.2">IO_L46N_M3CLKN_3</text>
<text x="117.7" y="136.8">IO_L47P_M3A0_3</text>
<text x="207.5" y="132.9">DI(IO0)</text>
<text x="207.5" y="135.5">DO(IO1)</text>
<text x="225.4" y="134.8">GND</text>
<text x="46.7" y="139.3">IO_L64N_D9_2</text>
<text x="46.7" y="141.8">IO_L65P_INIT_B_2</text>
<text x="116.4" y="141.8">IO_L48P_M3BA0_3</text>
<text x="117.6" y="139.3">IO_L47N_M3A1_3</text>
<text x="207.5" y="138">IO2</text>
<text x="207.5" y="140.6">IO3</text>
<text x="46.7" y="144.4">IO_L65N_CSO_B_2</text>
<text x="116.3" y="144.4">IO_L48N_M3BA1_3</text>
<text x="117.6" y="149.5">IO_L49N_M3A2_3</text>
<text x="117.7" y="146.9">IO_L49P_M3A7_3</text>
<text x="215.5" y="144.3" transform="rotate(-90 215.5 144.3)">GND</text>
<text x="219.7" y="146.9">U20</text>
<text x="219.7" y="149.5">W25Q128JVS</text>
<text x="116.3" y="154.5">IO_L50N_M3BA2_3</text>
<text x="117.4" y="152">IO_L50P_M3WE_3</text>
<text x="212.7" y="152.6">GND</text>
<text x="116.5" y="157.1">IO_L51P_M3A10_3</text>
<text x="117.6" y="159.6">IO_L51N_M3A4_3</text>
<text x="116.3" y="167.2">IO_L53P_M3CKE_3</text>
<text x="117.6" y="164.7">IO_L52N_M3A9_3</text>
<text x="117.7" y="162.2">IO_L52P_M3A8_3</text>
<text x="114.2" y="172.3">IO_L54P_M3RESET_3</text>
<text x="116.4" y="169.8">IO_L53N_M3A12_3</text>
<text x="116.4" y="174.9">IO_L54N_M3A11_3</text>
<text x="116.4" y="179.9">IO_L55N_M3A14_3</text>
<text x="116.5" y="177.4">IO_L55P_M3A13_3</text>
<text x="118" y="185">IO_L83N_VREF_3</text>
<text x="123.6" y="182.5">IO_L83P_3</text>
<text x="88.2" y="190.1">U7B</text>
<text x="81" y="192.6">XC6SLX25-FTG256</text>
</g>
<g font-size="1.8" fill="#a90000">
<text x="49.3" y="33.8" transform="rotate(-90 49.3 33.8)">N7</text>
<text x="51.8" y="34.4" transform="rotate(-90 51.8 34.4)">N10</text>
<text x="54.4" y="33.7" transform="rotate(-90 54.4 33.7)">R4</text>
<text x="56.9" y="33.7" transform="rotate(-90 56.9 33.7)">R8</text>
<text x="120.4" y="33.7" transform="rotate(-90 120.4 33.7)">D2</text>
<text x="122.9" y="33.7" transform="rotate(-90 122.9 33.7)">G4</text>
<text x="125.5" y="33.6" transform="rotate(-90 125.5 33.6)">J2</text>
<text x="128" y="33.7" transform="rotate(-90 128 33.7)">K4</text>
<text x="130.6" y="33.8" transform="rotate(-90 130.6 33.8)">N2</text>
<text x="241.3" y="32.8">C12</text>
<text x="241.3" y="35.3">E14</text>
<text x="241.3" y="40.4">C14</text>
<text x="241.3" y="37.8">A15</text>
<text x="241.3" y="45.5">P13</text>
<text x="40.6" y="49.3">R11</text>
<text x="40.8" y="51.8">T11</text>
<text x="136.4" y="49.3">M4</text>
<text x="136.4" y="51.8">M3</text>
<text x="241.3" y="53.1">P14</text>
<text x="242" y="48">T2</text>
<text x="40.5" y="54.4">M12</text>
<text x="40.5" y="56.9">M11</text>
<text x="40.6" y="59.4">P10</text>
<text x="136.4" y="54.4">M5</text>
<text x="136.4" y="56.9">N4</text>
<text x="136.5" y="59.4">R2</text>
<text x="241.4" y="58.2">L11</text>
<text x="40.6" y="64.5">N12</text>
<text x="40.8" y="62">T10</text>
<text x="136.5" y="62">R1</text>
<text x="136.5" y="64.5">P2</text>
<text x="40.6" y="69.6">N11</text>
<text x="40.6" y="67.1">P12</text>
<text x="136.4" y="69.6">N3</text>
<text x="136.5" y="67.1">P1</text>
<text x="40.6" y="72.1">P11</text>
<text x="41.2" y="74.7">N9</text>
<text x="41.2" y="77.2">P9</text>
<text x="136.4" y="74.7">M2</text>
<text x="136.4" y="77.2">M1</text>
<text x="136.4" y="72.1">N1</text>
<text x="40.5" y="82.3">M10</text>
<text x="40.7" y="79.8">L10</text>
<text x="136.6" y="79.8">L3</text>
<text x="136.6" y="82.3">L1</text>
<text x="194.1" y="83.3" transform="rotate(-90 194.1 83.3)">4</text>
<text x="41.1" y="89.9">M9</text>
<text x="41.2" y="84.8">R9</text>
<text x="41.4" y="87.4">T9</text>
<text x="136.5" y="84.8">K2</text>
<text x="136.5" y="87.4">K1</text>
<text x="136.6" y="89.9">J3</text>
<text x="187.3" y="88.6">1</text>
<text x="200" y="88.6">3</text>
<text x="41.2" y="92.5">N8</text>
<text x="41.2" y="95">P8</text>
<text x="136.4" y="95">H2</text>
<text x="136.6" y="92.5">J1</text>
<text x="194.1" y="96" transform="rotate(-90 194.1 96)">2</text>
<text x="262.6" y="90.9" transform="rotate(-90 262.6 90.9)">1</text>
<text x="41.2" y="100.1">P7</text>
<text x="41.4" y="97.5">T8</text>
<text x="136.4" y="97.5">H1</text>
<text x="136.5" y="100.1">G3</text>
<text x="262.6" y="98.5" transform="rotate(-90 262.6 98.5)">2</text>
<text x="41.1" y="102.6">M7</text>
<text x="41.2" y="105.2">R7</text>
<text x="41.4" y="107.7">T7</text>
<text x="136.5" y="102.6">G1</text>
<text x="136.5" y="105.2">F2</text>
<text x="136.5" y="107.7">F1</text>
<text x="41.2" y="110.2">P6</text>
<text x="41.4" y="112.8">T6</text>
<text x="136.5" y="110.2">K3</text>
<text x="136.6" y="112.8">J4</text>
<text x="41.2" y="115.3">R5</text>
<text x="41.4" y="117.9">T5</text>
<text x="136.4" y="117.9">H5</text>
<text x="136.6" y="115.3">J6</text>
<text x="41.2" y="120.4">N5</text>
<text x="41.2" y="122.9">P5</text>
<text x="41.3" y="125.5">L8</text>
<text x="136.4" y="120.4">H4</text>
<text x="136.4" y="122.9">H3</text>
<text x="136.6" y="125.5">L4</text>
<text x="214.4" y="123.9" transform="rotate(-90 214.4 123.9)">8</text>
<text x="41.2" y="130.6">P4</text>
<text x="41.3" y="128">L7</text>
<text x="136.5" y="130.6">E2</text>
<text x="136.6" y="128">L5</text>
<text x="205" y="126.7">1</text>
<text x="205" y="129.3">6</text>
<text x="205" y="131.8">5</text>
<text x="41.1" y="135.6">M6</text>
<text x="41.4" y="133.1">T4</text>
<text x="136.5" y="135.6">K5</text>
<text x="136.5" y="133.1">E1</text>
<text x="205" y="134.4">2</text>
<text x="205" y="136.9">3</text>
<text x="41.2" y="138.2">N6</text>
<text x="41.2" y="140.7">R3</text>
<text x="41.4" y="143.3">T3</text>
<text x="136.5" y="138.2">K6</text>
<text x="136.5" y="140.7">C3</text>
<text x="136.5" y="143.3">C2</text>
<text x="205" y="139.4">7</text>
<text x="136.5" y="145.8">D3</text>
<text x="136.5" y="148.3">D1</text>
<text x="214.4" y="146.8" transform="rotate(-90 214.4 146.8)">4</text>
<text x="136.5" y="150.9">C1</text>
<text x="136.5" y="153.4">B1</text>
<text x="136.5" y="156">G6</text>
<text x="136.5" y="158.5">G5</text>
<text x="136.5" y="161">B2</text>
<text x="136.5" y="163.6">A2</text>
<text x="136.5" y="166.1">F4</text>
<text x="136.5" y="171.2">E4</text>
<text x="136.5" y="173.7">E3</text>
<text x="136.5" y="168.7">F3</text>
<text x="136.5" y="176.3">F6</text>
<text x="136.5" y="178.8">F5</text>
<text x="136.5" y="181.4">B3</text>
<text x="136.5" y="183.9">A3</text>
</g>
<g font-size="1.8" fill="#0000c2">
<text x="218.4" y="76">Master</text>
<text x="225.8" y="76">Clock</text>
<text x="239.3" y="136.9">JTAG</text>
<text x="179.2" y="152.2">Optional</text>
<text x="188.3" y="152.2">flash</text>
</g>
<text font-size="1.8" fill="#0f0f0f" x="203.2" y="88.6">CLK</text>
</svg>
